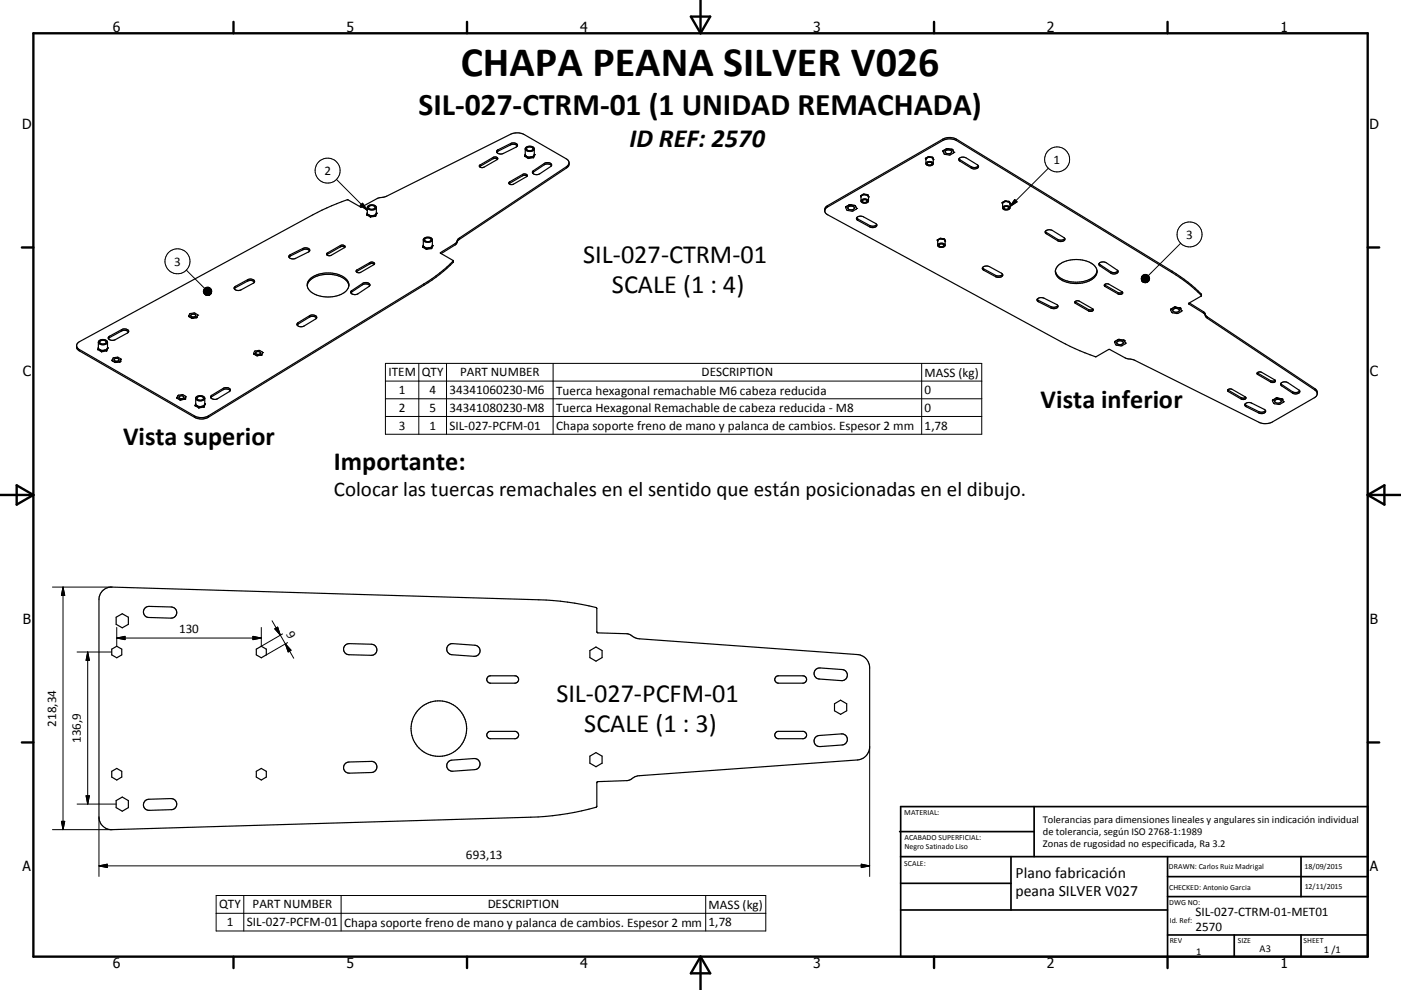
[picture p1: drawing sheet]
<svg xmlns="http://www.w3.org/2000/svg" width="420mm" height="297mm" viewBox="0 0 420 297" stroke-linecap="round" stroke-linejoin="round" font-family="sans-serif">
<g fill="none" stroke="#000" stroke-width=".36">
<path d="M143.8 49.6l4-2.4a.84 .84 0 0 1 1.4 .5l-4.1 2.4a.86 .86 0 0 1-1.4-.4zM149 45.2l4.1-2.1a1.3 1.3 0 0 1 2 .6l-.4 .4-3.8 1.9a1.27 1.27 0 0 1-2-.7zM149.2 47.8l-.4-.3-.8 .1-4.2 2.4M152.7 54.7l4-2.4a.84 .84 0 0 1 1.4 .5l-4.1 2.5a.86 .86 0 0 1-1.4-.5zM155.1 43.8a1.68 1.68 0 0 0-2-.3l-4.2 2.2M157.3 46.8l1.1 .8M157.3 46.9h.6M157.5 46.3l-.2 .6M157.5 44.7v1.8l.4 .4M157.5 44.4a1.56 1.56 0 0 1 2.7 .4 1.53 1.53 0 0 1-2.7-.3zM157.9 46.9l1.3 .2M157.9 46.9l.5 .6"/>
<path d="M158 44.3a1.05 1.05 0 0 1 1-.3 1.05 1.05 0 0 1 .8 .8 1.09 1.09 0 0 1-1.9-.3zM158 52.9l-.4-.3-.8 .1-4.2 2.4M158.4 47.5h.1M159.2 47.1l.7 .2M159.2 47.1l-.8 .4M159.8 51.3l3.4-2.3a1.31 1.31 0 0 1 2.1 .7l-3.5 2.4a1.43 1.43 0 0 1-2.2-.5zM159.9 47.3h.1M160 47.3l-1.6 .3M160 47.3h.1M160.1 46.6l-.1 .7M160.1 46.6l-.9 .5M160.2 46.5l.2-.1-.4 .9"/>
<path d="M160.2 46.2l.1 .3M160.2 46.5l-.1 .1M160.2 44.7v1.8M165.3 49.7a1.73 1.73 0 0 0-2.1-.3l-3.5 2.5M170.6 48.9l-.7 1.1-32.2 21.4-1 1.5-4.7 2.9 3.9 2.4M258 58.7l.1 .3M258.1 58.9l-.1-.2 .9-.5 1.3 .2 .3 .7M258.1 59v.1M258.1 59.1v1.2M258.5 58.6l-.4 .1M258.5 58.6l-.4 .5M258.8 58.3l-.3 .3"/>
<path d="M259.1 58.2l.4 .2M259.5 58.4l.3 .1M259.5 58.4h.3M259.5 58.4l-1 .2M259.8 58.5l.4 .3M260 58.4h-.2M260.2 58.5l.1 .2M260.2 58.8l.1 .1M260.3 58.7v.2M260.3 58.9l.1 .1M260.3 59l.1 1.3M260.4 59h.1"/>
<path d="M260.5 59v.1M277.4 47.5l1-.5 1.2 .2 .4 .7-.2 .1 .1-.2M277.4 47.5l.1 .2M277.5 47.5l.1 .4M277.6 49a1.31 1.31 0 0 1 2.2 .1M277.9 47.4l-.3 .4v1.4a1.31 1.31 0 0 0 2.2-.1M277.9 47.4h-.3M278.1 48.8h.1a.68 .68 0 0 1 .8-.2 .68 .68 0 0 1 .4 .7 .83 .83 0 0 1-1.4-.4zM278.3 47l-.4 .4M278.5 47l.5 .2M279 47.2h.2M279 47.2l-1.1 .2"/>
<path d="M279.2 47.2l.5 .3M279.4 47.1l-.2 .1M279.7 47.2v.3M279.7 47.5l.1 .2M279.8 47.7h.1M279.8 47.7v.1M279.8 47.8v1.3M279.8 47.8h.1M282.7 45.4h.1M282.7 45.3v.1M282.8 45.2l-.1 .1M283.4 45.3a1.11 1.11 0 0 1 1.9 .3 1.12 1.12 0 0 1-1.9-.2z"/>
<path d="M283.7 44.7l-1 .6M283.9 44.6h.1M283.9 44.6l-.2 .1M284.1 44.6l1.3 .2M284.1 44.6h-.2M285.4 44.8l.1 .1M285.4 44.8h.1M285.5 44.8l.1 .1M285.5 44.9l.1 .1M285.6 45l.3 .9a2.26 2.26 0 0 1-2.7 .3l-.5-.8M285.6 44.9v.1M287.5 47.7l3.7 2.3a1.76 1.76 0 0 0 2.1-.2"/>
<path d="M287.6 47.5a1.81 1.81 0 0 1 2-.2l3.4 2.2a.68 .68 0 0 1 .3 .8 .68 .68 0 0 1-.9 .4l-1-.1-3.8-2.4-.1-.2zM86.7 76.7l4.1-2.2a1.28 1.28 0 0 1 2 .7l-4.1 2.3a1.3 1.3 0 0 1-2.1-.7zM92.8 75.3a1.68 1.68 0 0 0-2-.4l-4.2 2.3M103.3 74.2l-4 2.4-.8 .1-.5-.2M103.3 74.2a.72 .72 0 0 0-.4-.8 .72 .72 0 0 0-.9 .3l-3.8 2.2-.3 .2 .1 .4M103.4 74.2l-.4-.2h-.8l-4.2 2.5M109.9 64.5l1.2 .6M110 64.4l.5 .1M110.1 63.8l-.2 .7M110.1 62.2v1.9l.4 .4M110.2 62a1.56 1.56 0 0 1 2.6 .4 1.53 1.53 0 0 1-2.7-.3zM110.5 64.5l1.3 .2"/>
<path d="M110.5 64.5l.6 .6M110.6 61.9a1.05 1.05 0 0 1 1.1-.3 1.05 1.05 0 0 1 .7 .8 1.09 1.09 0 0 1-1.9-.3zM111.1 65.1h.1M111.8 64.7l.8 .1M111.8 64.7l-.7 .4M112.2 79.3l-.4-.2h-.8l-4.2 2.4M112.6 64.9l-1.5 .2M112.6 64.8v.1M112.6 64.8h.1M112.8 64.1l-.2 .7M112.8 64.1l-1 .6M112.8 64v.1"/>
<path d="M112.8 62.2v1.8M112.8 63.8l.2 .2M112.9 64h-.1M113 64l-.4 .9M126.8 74.1l1 .7M126.8 74.1l.5 .1M126.9 73.6l-.1 .5M126.9 72a1.67 1.67 0 0 0 2.7 0M126.9 72a1.56 1.56 0 0 1 2.7-.1v1.9M126.9 73.5v.1M126.9 73.6l.4 .6M126.9 71.9v1.7"/>
<path d="M127.3 74.2l1.3 .2M127.3 74.2l.5 .6M127.4 71.6a1.05 1.05 0 0 1 1.8 .5 1.08 1.08 0 0 1-1 .4 1.08 1.08 0 0 1-.9-.7zM127.8 74.8h.1M128.6 74.4l.8 .2M128.6 74.4l-.7 .4M129.4 74.6l-1.6 .2M129.6 73.8l-.2 .8M129.6 73.8l-1 .6M129.6 73.5l.2 .2M129.7 73.7h.1M129.7 73.7l-.1 .1"/>
<path d="M129.8 73.7l-.4 .9M129.8 73.7h.1M132.3 76.1l4.4-2.8 1-1.5 32.2-21.4a1.57 1.57 0 0 0-.2-2.8l-12.5-7.2a4.6 4.6 0 0 0-4.1-.1l-37.2 18.6-2.6 .5-4.9 2.7h-.3l-3.7-2.1a50.6 50.6 0 0 0-10.6 4.5l-70 38a1.54 1.54 0 0 0-.9 1.4 1.54 1.54 0 0 0 .9 1.4l34.6 19.9a4.4 4.4 0 0 0 4.1 0l64.6-39.6a45.2 45.2 0 0 0 8.8-6.9M135.9 78.3a45.2 45.2 0 0 1-8.8 6.9l-64.6 39.6a4.5 4.5 0 0 1-4.1 0l-34.6-19.9-.7-.7-.1-.4M135.9 78.2v.5M135.9 78.6v.1M135.9 78.2v.1M247.3 63.2l.3-.7 .5-.4 34.6-20a4.5 4.5 0 0 1 4.1 .1l64.6 39.6a42.6 42.6 0 0 1 8.8 6.9M253.5 62.3l.6 .9a2.21 2.21 0 0 0 2.7-.6v-.1M253.6 62.1l-.1 .2M253.6 62v.1M254.3 62.1a1.08 1.08 0 0 1 1.8 .4 1.1 1.1 0 0 1-1.9-.3z"/>
<path d="M254.6 61.5l-1 .5M254.9 61.4l1.3 .2M254.9 61.4l-.3 .1M256.2 61.6l.3 .2M256.2 61.6h.1M256.2 61.6l.2 .1M256.5 61.8l.3 .7M256.8 65.4l4 2.3a1.65 1.65 0 0 0 2-.4M256.9 65.3a1.74 1.74 0 0 1 2-.2l3.6 1.9a.66 .66 0 0 1 .3 .9 .66 .66 0 0 1-.8 .4l-1-.1-4-2.2-.2-.4zM258.2 60.1a1.37 1.37 0 0 1 2.2 .2 1.23 1.23 0 0 1-1.2 .7 1.23 1.23 0 0 1-1-.8zM258.7 60a.69 .69 0 0 1 .8-.1 .69 .69 0 0 1 .4 .6 .66 .66 0 0 1-.8 .3 .66 .66 0 0 1-.4-.8zM281 72l.1 .4"/>
<path d="M281.1 72.2l-.1-.2 .9-.5 1.3 .2 .2 .6M281.1 73.5a1.35 1.35 0 0 1 2.3 .1M281.1 71.9h.2M281.3 72l-.2 1.6a1.34 1.34 0 0 0 2.3 0M281.6 73.4a.73 .73 0 0 1 .8-.3 .73 .73 0 0 1 .5 .7 .69 .69 0 0 1-.8 .3 .69 .69 0 0 1-.5-.7zM281.8 71.6l-.5 .3M282.1 71.5l.4 .2M282.5 71.7h.3M282.5 71.7l-1.2 .3M282.8 71.8l.5 .4M283 71.6l-.2 .1M283.2 71.7l.1 .5"/>
<path d="M283.3 72.2h.1M283.3 72.2l.1 1.4M283.4 72.2v.1M283.4 72.3h.1M300.5 60.8l.1 .4M300.5 60.9l-.1-.1 .9-.5 1.3 .1 .3 .7M300.6 62.3a1.32 1.32 0 0 1 2.2 .1M300.8 60.7l-.2 .3v1.4a1.31 1.31 0 0 0 2.2 0M300.8 60.7h-.2M300.9 60.6l-.1 .1M301 62.2a.73 .73 0 0 1 .8-.3 .73 .73 0 0 1 .5 .7 .78 .78 0 0 1-.8 .2 .78 .78 0 0 1-.5-.6zM301.2 60.3l-.3 .3"/>
<path d="M301.5 60.3l.5 .2M302 60.5l.8 .4M302 60.5l-1.1 .1M302.4 60.4l-.4 .1M302.6 60.5l.2 .4M302.8 60.9v.1M302.8 61h.1M302.8 61v1.4M302.8 61l.1 .1M302.9 61.1h.1M313.4 69.4l3.7 2.4a1.7 1.7 0 0 0 2.1-.3M313.4 69.4l.1 .6 3.6 2.2a1.38 1.38 0 0 0 2.2-.5l-.1-.2"/>
<path d="M313.4 69.4a1.71 1.71 0 0 1 2.1-.3l3.7 2.4M317.5 79.5a9.1 9.1 0 0 1 10.7 .3 2.57 2.57 0 0 1-1.1 4.2 8.8 8.8 0 0 1-10.2-1.2 2.36 2.36 0 0 1 .6-3.3zM329.5 79.1l3.5 2.4a1.69 1.69 0 0 0 2.2-.2M329.5 79l-.1 .4 .4 .4 3.2 2.1a1.25 1.25 0 0 0 1.3 .4 1.25 1.25 0 0 0 .9-1M329.5 79a1.68 1.68 0 0 1 2.2-.2l3.5 2.5M38.5 99.6a1.73 1.73 0 0 0-2-.3l-4 2.3M56.6 94.8l.5-.7a1.82 1.82 0 0 1 2.1 .4l-.2 .7M56.6 94.8l.1 .2M56.6 94.8h.1M56.6 94.8v.1M56.6 94.9l.1 .1M56.7 95l.7 .4"/>
<path d="M57.3 94.5a.67 .67 0 0 1 .8-.3 .67 .67 0 0 1 .4 .7 .7 .7 0 0 1-.8 .2 .7 .7 0 0 1-.4-.6zM57.4 95.4l.3 .1M57.4 95.4h.1M57.6 95.5h.1M57.7 95.5h.1M58.8 95.3l-1.1 .2M58.8 95.3h.1M59 95.2l-.2 .1M59 95.2h.1M70.3 86.2l3.9-2.3a1.35 1.35 0 0 1 2.1 .7l-4 2.3a1.32 1.32 0 0 1-2.1-.6zM76.3 84.7a1.67 1.67 0 0 0-2.1-.4l-4 2.3M89.2 96.9l3.6-2.2a1.42 1.42 0 0 1 2.2 .6l-.4 .4-3.4 2.1a1.2 1.2 0 0 1-1.3 .3 1.2 1.2 0 0 1-.8-1z"/>
<path d="M92.1 85.7a5.3 5.3 0 0 1 5.3-3.4 7.3 7.3 0 0 1 7 2.7l.2 .7M92.8 83.8a8.7 8.7 0 0 1 11.3 .3 2.63 2.63 0 0 1-1.3 3.9 8.9 8.9 0 0 1-10.2-1.1 2.31 2.31 0 0 1 .2-3.1zM94.9 95.4a1.73 1.73 0 0 0-2.1-.3l-3.7 2.4M105.3 87.3l3.4-2.3a1.25 1.25 0 0 1 2.2 .7l-3.6 2.4a1.47 1.47 0 0 1-2.2-.5zM106.9 81.1l4-2.3a.87 .87 0 0 1 1.4 .4l-4.1 2.5a.85 .85 0 0 1-1.4-.5zM110.9 85.7a1.62 1.62 0 0 0-2.2-.3l-3.5 2.5M294.6 80.3l4.1 2.4a1.73 1.73 0 0 0 1.9-.4M294.6 80.2a1.85 1.85 0 0 1 2-.2l3.7 2a.66 .66 0 0 1 .3 .8 .66 .66 0 0 1-.9 .4l-1.2-.2-3.6-1.9-.4-.4zM310.9 89.8l4.2 2.2a1.79 1.79 0 0 0 2.1-.3M311 89.7a1.76 1.76 0 0 1 2-.3l3.8 1.9a.64 .64 0 0 1 .3 .8 .64 .64 0 0 1-.7 .5l-1.3-.2-3.8-1.9-.4-.4zM316.4 81.3a4.9 4.9 0 0 0 4.8 3.3 7.4 7.4 0 0 0 7.5-2.7l.2-.6M322.3 90.5l4.2 2.5h.8l.4-.2"/>
<path d="M322.3 90.5l1.2-.2 4 2.3a.45 .45 0 0 1 .2 .6 .45 .45 0 0 1-.5 .2h-.7l-4.2-2.4zM331.1 85.4l4.3 2.5h.7l.4-.2M331.2 85.4l.5-.3 .6 .1 4.1 2.3a.44 .44 0 0 1 .2 .6 .44 .44 0 0 1-.6 .2h-.6l-4.1-2.3-.2-.3zM351 92.8l-.1 .2M351 92.8h.1M351.7 92.9a1.15 1.15 0 0 1 1.9 .3 1.17 1.17 0 0 1-2-.2zM352 92.2l-1 .6M352 92.2h.1M352.1 92.2h-.1M352.2 92.2l1.4 .2M352.2 92.2h-.2M353.6 92.4l.3 .1"/>
<path d="M353.9 92.5l.3 .7-.1 .3a2.35 2.35 0 0 1-2.7 .3l-.5-.8M356.3 91v.1M356.6 90.9l4.4 2.8 1 1.4 32.2 21.5 .6 .6 .1 .9M360.2 88.8v-.5a42.5 42.5 0 0 0-8.8-6.9l-64.6-39.6a4.4 4.4 0 0 0-4.1-.1l-34.6 20a1.51 1.51 0 0 0-.8 1.4 1.51 1.51 0 0 0 .9 1.3l69.9 38.1a52 52 0 0 0 10.6 4.5l3.7-2.1h.3l4.9 2.6 2.6 .6 37.2 18.6a4.6 4.6 0 0 0 4.1-.1l12.5-7.3a1.26 1.26 0 0 0 .9-1.1 1.26 1.26 0 0 0-.7-1.2l-32.2-21.5-.5-.5-.5-.9-4.7-3M360.2 88.8l-3.9 2.2M29.3 104.9l1.2 .6M29.3 104.8v.1M29.3 104.9h.1M29.4 104.9h.1M29.5 102.7a1.55 1.55 0 0 1 2.7-.1v1.9M29.5 102.7a1.67 1.67 0 0 0 2.7 .1M29.5 104.2l-.2 .7"/>
<path d="M29.5 102.6v1.7l.2 .5M29.6 104.8l.8 .7M29.6 104.8l-.2 .1M29.7 104.8l.7 .3h.8M30.1 102.3a.94 .94 0 0 1 1-.3 .94 .94 0 0 1 .6 .9 1.13 1.13 0 0 1-1.8-.4zM30.4 105.5h.1M30.5 105.5h.1M31.2 105.1l-.7 .4M31.2 105.1l.8 .2M32 105.3h.1M32 105.3l-1.5 .2M32.2 104.6l-.2 .7"/>
<path d="M32.2 104.6l-1 .5M32.2 104.5v.1M32.2 104.2l.2 .2M32.4 104.4v.1M32.4 104.4l-.4 .9M32.4 104.4l-.2 .1M32.7 101l3.8-2.1a1.33 1.33 0 0 1 2.1 .6l-.4 .4-3.7 2a1.17 1.17 0 0 1-1.2 .3 1.17 1.17 0 0 1-.8-1.1zM33.6 108.1l.1 .1M33.7 108.2v.1M33.7 108.2l.7 .5M34.3 107.8a.77 .77 0 0 1 .8-.4 .77 .77 0 0 1 .6 .7 .84 .84 0 0 1-1.5-.2zM34.4 108.7h.4"/>
<path d="M34.4 108.7h.1M34.5 108.7h.2M34.6 108.7h.2M34.8 108.7h.1M35.8 108.6l-1 .1M35.9 108.5v.1M36 108.4l-.2 .2M36.3 107.8l-.3 .6M36.3 107.8l-.1-.2a1.95 1.95 0 0 0-2.2-.2l-.4 .7M36.3 107.8v.1M53 119.3l.1 .2M53 119.3h.1"/>
<path d="M53 119.3l.1 .1M53.1 119.4v.1M53.1 119.5l.8 .4M53.1 119.5h.1M53.7 119a.69 .69 0 0 1 .9-.3 .69 .69 0 0 1 .4 .7l-.2 .1a.66 .66 0 0 1-.7 .1 .66 .66 0 0 1-.4-.6zM53.9 119.9h.1M53.9 119.9l.2 .1M54 119.9l.2 .1M54 119.9h.2M54.2 119.9v.1M55.3 119.8l-1.1 .1M55.3 119.8h.1"/>
<path d="M55.3 119.8l-1.1 .2M55.5 119.7l-.2 .1M55.7 119.1v-.2a1.95 1.95 0 0 0-2.3-.3l-.4 .7M55.7 119.1l-.2 .6M59.2 119.2a1.05 1.05 0 0 1 1.8 .5 1.21 1.21 0 0 1-2-.2zM61.4 119.4a1.55 1.55 0 0 1-2.7 .1M61.4 119.4a1.66 1.66 0 0 0-2.7 0v1.8l.2 .4M61.4 119.5v1.8M63.3 118.7l3.6-2.2a1.21 1.21 0 0 1 1.3-.3 1.21 1.21 0 0 1 .8 1l-3.7 2.4a1.4 1.4 0 0 1-2.1-.6zM69 117.2a1.76 1.76 0 0 0-2.1-.3l-3.7 2.4M76 106l.1 .1M76 106.1l.1 .1"/>
<path d="M76 106v.1M76.1 106.2h.1M76.1 106.2l.8 .4M76.8 105.6a.7 .7 0 0 1 .8-.2 .7 .7 0 0 1 .4 .7 .67 .67 0 0 1-.8 .3 .67 .67 0 0 1-.4-.8zM76.9 106.7h.2M76.9 106.6l.3 .1M76.9 106.6v.1M77.2 106.7h-.1M78.2 106.5l-1 .2M78.2 106.5h.1M78.4 106.4l-.2 .1M78.4 106.4h.1"/>
<path d="M78.7 105.8l-.3 .6M78.7 105.8l-.1-.2a1.89 1.89 0 0 0-2.2-.3l-.4 .7M334.2 102.5l-.1 .2M334.2 102.4v.1M334.9 102.6a1.16 1.16 0 0 1 1.9 .3 1.13 1.13 0 0 1-2-.2zM335.4 101.8l.1 .1M335.4 101.9l-1.2 .6M335.5 101.9l1.3 .2M335.5 101.9h-.1M336.8 102.1l.3 .1M337.1 102.2l.3 .7-.1 .3a2.3 2.3 0 0 1-2.7 .3l-.5-.8M368.1 116.9l4 2.4 .8 .2 .6-.3"/>
<path d="M368.1 116.9l.7-.2 .6 .1 4.2 2.6a.96 .96 0 0 1-1.5 .3l-3.8-2.2-.2-.2zM376.9 111.8l4.1 2.4 .7 .2 .6-.3M377 111.8l1.1-.2 4.1 2.4a.45 .45 0 0 1 .1 .5 .45 .45 0 0 1-.5 .3l-.8-.2-3.9-2.2-.3-.4zM382.5 119.5l-.9 .5M382.7 119.4h.1M382.9 119.4l1.3 .2M382.9 119.4l-.4 .1M384 115.1l3.5 2.4a1.7 1.7 0 0 0 2.1-.2M384 115l-.1 .3 .3 .5 3.3 2.1a1.46 1.46 0 0 0 2.2-.5l-.1-.1M384 115a1.64 1.64 0 0 1 2.1-.2l3.5 2.5M384.2 119.6l.2 .2M384.2 119.6h.1"/>
<path d="M384.4 119.8l.4 .7-.1 .2a2.29 2.29 0 0 1-2.7 .4l-.5-.9M58.5 121.7l1.1 .7 1.5-.3M58.5 121.7h.1M58.7 121.1l-.2 .6M58.9 121.7h.2M58.9 121.7h-.4M59.1 121.7l1.3 .3M59.1 121.7l.5 .6M59.6 122.3h.1M59.6 122.3v.1M60.4 122l.7 .1M60.4 122l-.8 .3"/>
<path d="M61.1 122.1h.1M61.3 121.4l-.2 .7M61.3 121.4l-.9 .6M61.4 121.3l-.1 .1M61.4 121.3l.2-.1-.5 .9M61.4 121l.1 .2M61.5 121.2v.1M373.2 121.3l4.4 2.3a1.64 1.64 0 0 0 1.8-.4M373.3 121.2a1.66 1.66 0 0 1 1.9-.3l3.8 1.9a.66 .66 0 0 1 .4 .8 .66 .66 0 0 1-.8 .5l-1-.1-4-2-.4-.4zM381.5 120.2h.1M381.6 120l-.1 .2M382.2 120.1a1.16 1.16 0 0 1 1.9 .4 1.14 1.14 0 0 1-1.9-.2z"/>
<path d="M30.6 177.4l1.1-.9 1.9-.4 128 3.8a73.1 73.1 0 0 1 17.3 2.5l.1 7.4 8.8 .3 1 .3a5.5 5.5 0 0 0 2.9 1.2l65.3 4.8a4 4 0 0 1 3.7 3.9v23.7a4 4 0 0 1-3.7 4l-65.3 4.7-1.4 .4-2.1 1.1-8.9 .3-.4 .3v7.2a69.4 69.4 0 0 1-19.8 3.2l-125.5 3.7a3.8 3.8 0 0 1-3.9-3.8v-65.2l.2-1.4zM33.5 194.7l1.5-.8 1.5 .8v1.8l-1.5 .8-1.5-.8zM34.8 185.2l1.9-1.1 1.8 1.1v2.1l-1.8 1-1.9-1zM43.6 182.3l1.1-.4 6.7 .2a1.68 1.68 0 0 1 1.6 1.7 1.68 1.68 0 0 1-1.7 1.7l-6.7-.2a1.67 1.67 0 0 1-1.5-1.2 1.67 1.67 0 0 1 .5-1.8zM76.8 194.7l1.5-.8 1.5 .8v1.8l-1.5 .8-1.5-.8zM103.4 193.7l.7-.5 .6-.1 6.7 .2a1.66 1.66 0 0 1 1.6 1.7 1.66 1.66 0 0 1-1.7 1.6l-6.7-.2a1.68 1.68 0 0 1-1.4-.9 1.68 1.68 0 0 1 .2-1.8zM134.4 193.7l1-.6 7 .5a1.67 1.67 0 0 1 1.5 1.8 1.67 1.67 0 0 1-1.8 1.5l-6.6-.5a1.67 1.67 0 0 1-1.4-1 1.67 1.67 0 0 1 .3-1.7zM176.9 195.2l1.8-1.1 1.8 1.1v2.1l-1.8 1.1-1.8-1.1zM146.2 203.2l.9-.4h7.3a1.11 1.11 0 0 1 1.1 1.1 1.11 1.11 0 0 1-1.1 1.1h-7.3a1.12 1.12 0 0 1-1-.7 1.12 1.12 0 0 1 .1-1.1zM146.4 219.7l.7-.3h7.3a1.11 1.11 0 0 1 1.1 1.1 1.11 1.11 0 0 1-1.1 1.1h-7.3a1.1 1.1 0 0 1-1.1-.7 1.1 1.1 0 0 1 .4-1.2zM232.5 219.8l.9-.4h7.3a1.11 1.11 0 0 1 1.1 1.1 1.11 1.11 0 0 1-1.1 1.1h-7.3a1.1 1.1 0 0 1-1-.6 1.1 1.1 0 0 1 .1-1.2zM232.5 203.2l.9-.4h7.3a1.11 1.11 0 0 1 1.1 1.1 1.11 1.11 0 0 1-1.1 1.1h-7.3a1.12 1.12 0 0 1-1-.7 1.12 1.12 0 0 1 .1-1.1z"/>
<path d="M244.5 201l.7-.5 .6-.1 6.7 .5a1.67 1.67 0 0 1 1.5 1.7 1.67 1.67 0 0 1-1.7 1.6l-6.7-.5a1.66 1.66 0 0 1-1.4-1 1.66 1.66 0 0 1 .3-1.7zM250.2 211.1l1.8-1 1.8 1v2.1l-1.8 1.1-1.8-1.1zM33.5 231.4l1.5-.9 1.5 .9v1.7l-1.5 .9-1.5-.9zM76.8 231.4l1.5-.9 1.5 .9v1.7l-1.5 .9-1.5-.9zM103.5 229.1l1.1-.5 6.7-.2a1.66 1.66 0 0 1 1.7 1.6 1.66 1.66 0 0 1-1.6 1.8l-6.7 .2a1.67 1.67 0 0 1-1.6-1.1 1.67 1.67 0 0 1 .4-1.8zM134.4 228.6l1.1-.6 6.6-.4a1.67 1.67 0 0 1 1.8 1.5 1.67 1.67 0 0 1-1.5 1.8l-6.7 .5a1.67 1.67 0 0 1-1.6-1 1.67 1.67 0 0 1 .3-1.8zM176.9 226.9l1.8-1.1 1.8 1.1v2.1l-1.8 1-1.8-1zM244.5 221.2l1.1-.5 6.7-.5a1.67 1.67 0 0 1 1.7 1.5 1.67 1.67 0 0 1-1.5 1.8l-6.7 .5a1.67 1.67 0 0 1-1.6-1 1.67 1.67 0 0 1 .3-1.8zM34.8 240.2l1.9-1.1 1.8 1.1v2.1l-1.8 1.1-1.9-1.1zM43.5 240.2l1.1-.4 6.7-.2a1.66 1.66 0 0 1 1.7 1.6 1.66 1.66 0 0 1-1.6 1.7l-6.7 .2a1.66 1.66 0 0 1-1.6-1 1.66 1.66 0 0 1 .4-1.9z"/>
<circle cx="131.6" cy="218.6" r="8.3"/>
</g>
<g fill="#000">
<circle cx="157.3" cy="46.9" r=".18"/>
<circle cx="282.8" cy="45.2" r=".18"/>
<circle cx="283.7" cy="44.7" r=".18"/>
<circle cx="283.9" cy="44.6" r=".18"/>
<circle cx="284.1" cy="44.6" r=".18"/>
<circle cx="286" cy="45.7" r=".18"/>
<circle cx="253.6" cy="62" r=".18"/>
<circle cx="254.6" cy="61.5" r=".18"/>
<circle cx="254.8" cy="61.4" r=".18"/>
<circle cx="254.9" cy="61.4" r=".18"/>
<circle cx="256.8" cy="62.5" r=".18"/>
<circle cx="56.6" cy="94.8" r=".18"/>
<circle cx="56.7" cy="95" r=".18"/>
<circle cx="57.7" cy="95.5" r=".18"/>
<circle cx="58.9" cy="95.3" r=".18"/>
<circle cx="59.3" cy="94.6" r=".18"/>
<circle cx="350.9" cy="93" r=".18"/>
<circle cx="351" cy="92.8" r=".18"/>
<circle cx="352.2" cy="92.2" r=".18"/>
<circle cx="352.3" cy="92.2" r=".18"/>
<circle cx="353.6" cy="92.4" r=".18"/>
<circle cx="353.9" cy="92.5" r=".18"/>
<circle cx="354.2" cy="93.2" r=".18"/>
<circle cx="35.8" cy="108.6" r=".18"/>
<circle cx="35.9" cy="108.6" r=".18"/>
<circle cx="36" cy="108.4" r=".18"/>
<circle cx="55.3" cy="119.8" r=".18"/>
<circle cx="55.5" cy="119.7" r=".18"/>
<circle cx="76" cy="106" r=".18"/>
<circle cx="76.1" cy="106.2" r=".18"/>
<circle cx="77.2" cy="106.7" r=".18"/>
<circle cx="78.3" cy="106.5" r=".18"/>
<circle cx="78.7" cy="105.8" r=".18"/>
<circle cx="334.1" cy="102.7" r=".18"/>
<circle cx="335.2" cy="101.9" r=".18"/>
<circle cx="335.4" cy="101.8" r=".18"/>
<circle cx="335.5" cy="101.9" r=".18"/>
<circle cx="336.8" cy="102.1" r=".18"/>
<circle cx="337.1" cy="102.2" r=".18"/>
<circle cx="337.4" cy="102.9" r=".18"/>
<circle cx="382.5" cy="119.5" r=".18"/>
<circle cx="382.7" cy="119.4" r=".18"/>
<circle cx="382.9" cy="119.4" r=".18"/>
<circle cx="384.4" cy="119.8" r=".18"/>
<circle cx="58.5" cy="121.7" r=".18"/>
<circle cx="381.6" cy="120" r=".18"/>
<circle cx="384.8" cy="120.5" r=".18"/>
</g>
<g fill="none" stroke="#000" stroke-width=".3">
<path d="M100.9 53.8l9.2 9.3M144 49.5v.4M147.8 47.2v.4M149.3 44.9v.4M152.8 54.6v.4M153.1 43.1v.4M156.7 52.3v.4M159.9 51.2v.4M163.2 49v.4M169.9 50v.4M260.5 59v.1M279.9 47.8h.1"/>
<path d="M282.7 41.7v.4M286.8 41.8v.4M287.8 47.9v.4M291.2 50v.4M304.2 59.8l.7 .8-2.1 1.4zM314.3 50.5l-11.5 11.5M87 76.4v.4M90.8 74.5v.4M98.2 75.9v.4M102 73.7v.4M108 61.6l.7-.6 1.4 2.1zM110.9 78.8v.4"/>
<path d="M132.1 75.8v.2M135.9 78.3v.4M136.5 73.1v.4M137 72.4v.4M137.7 71.4v.4M248.1 61.7v.4M257.1 65.7v.4M260.8 67.7v.4M283.4 72.3h.1M302.9 61.1h.1M313.7 69.7v.4M317.1 71.8v.4"/>
<path d="M329.8 79.4v.4M354 73l-9.7 9.7M36.5 98.9v.4M55.9 81l5.4 5.5M70.6 85.9v.4M74.2 83.9v.4M89.4 96.8v.4M92.8 94.7v.4M105.4 87.2v.4M107 81v.4M108.7 85v.4M127.1 85.2v.4"/>
<path d="M294.9 80.7v.4M298.5 82.6v.4M311.3 90.1v.4M315.1 92v.4M322.5 90.6v.4M326.4 92.9v.4M331.3 85.6v.4M333 81.5v.4M335.2 87.8v.4M351.4 81.4v.4M356.4 91v.2M360.2 88.2v.5"/>
<path d="M360.8 93.5v.4M361.3 94.2v.4M362 95.1v.4M23.8 104.9v.4M32.8 100.9v.4M63.5 118.6v.4M66.9 116.5v.4M115.6 109h178.7v21.3h-178.7zM115.6 114.3h178.7M115.6 119.6h178.7M125.6 109v21.3M133.9 109v21.3"/>
<path d="M165.8 109v21.3M276.3 109v21.3M368.3 117.1v.4M372.1 119.3v.4M377.1 112v.4M381 114.2v.4M384.2 115.3v.5M387.5 117.5v.4M394.2 116.6v.4M58.4 124.8v.4M62.5 124.8v.4M115.6 124.9h178.7"/>
<path d="M373.6 121.6v.4M377.4 123.5v.4M15.7 176.1h17.9M18.9 176.1v72.8M18.9 176.1l.5 2.5h-1zM23.1 195.6h10.4M26.3 195.6v45.6M26.3 195.6l.5 2.5h-1zM35 191.4h43.3M35 191.4l2.5-.5v1zM35 188.2v5.7M75.8 190.9l2.5 .5-2.5 .5z"/>
<path d="M78.3 188.2v5.7l6.4-3.7M81.6 186.2l4 7M82.4 188.7l.8-.6 .9 2.5zM85.6 193.2l2.5 4.3M85.6 193.2l1.7 1.9-.9 .5zM86.2 192.8l-6.4 3.7M25.8 238.7h1l-.5 2.5zM260.7 224v38.9M15.7 248.9h17.9M18.4 246.4h1l-.5 2.5zM23.1 241.2h11.7M29.7 259.8h231"/>
<path d="M29.7 259.8l2.5-.5v1zM29.7 245.1v17.8M258.2 259.3l2.5 .5-2.5 .5zM64.8 268.7h164.8v10.6h-164.8zM64.8 274h164.8M73.1 268.7v10.6M102.3 268.7v10.6M211.6 268.7v10.6"/>
<circle cx="98.2" cy="51.2" r="3.8"/>
<circle cx="316.9" cy="47.8" r="3.7"/>
<circle cx="53.2" cy="78.4" r="3.8"/>
<circle cx="356.6" cy="70.3" r="3.8"/>
</g>
<g fill="none" stroke="#000" stroke-width=".71">
<path d="M10 10h400v277h-400zM70 6.6v3.4M140 6.6v3.4M207.1 5h5.8l-2.9 5zM210 0v10M280 6.6v3.4M350 6.6v3.4M6.6 74.2h3.4M410 74.2h3.5M0 148.5h10M5 145.6l5 2.9-5 2.9zM410 148.5h10.1"/>
<path d="M410 148.5l5.1-2.9v5.8zM6.6 222.7h3.4M410 222.7h3.5M70 287v3.4M140 287v3.4M210 287v10M210 287l2.9 5h-5.8zM280 287v3.4M350 287v3.4"/>
</g>
<g fill="none" stroke="#000" stroke-width=".51">
<path d="M269.7 249.5h40.3M270 242h140v45h-140zM270 257h140M303.1 257v16M310 242v15M350 257v30M390.1 257v12M270 265h33.1M270 273h80M350 269h60M350 263h60M350 280.5h60"/>
<path d="M370 280.5v6.5M390.1 280.5v6.5"/>
</g>
<g fill="#000" stroke="#000" stroke-width=".3">
<path d="M304.2 59.8l.7 .8-2.1 1.4zM108 61.6l.7-.6 1.4 2.1zM63.4 87.8l-.3 .5zM63.5 87.6l-.4 .7zM63.5 87.3l-.4 1zM63.4 87l-.3 1.3zM63.3 86.8l.1 .2-.3 1.3zM63.2 86.6l.1 .2-.2 1.5zM62.9 86.4l.3 .2-.1 1.7zM62.7 86.3l.2 .1 .2 1.9zM62.5 86.2l.2 .1 .4 2zM62.2 86.2h.3l.6 2.1z"/>
<path d="M61.9 86.2h.3l.9 2.1zM61.7 86.3l.2-.1 1.2 2.1zM61.4 86.4l.3-.1 1.4 2zM61.4 86.4l1.7 1.9-1.9-1.7zM61.2 86.6l1.9 1.7-2-1.5zM61.1 86.8l2 1.5-2.1-1.2zM61 87.1l2.1 1.2-2.1-.9zM61 87.4l2.1 .9-2.1-.7zM61 87.6l2.1 .7-2-.4zM61.1 87.9l2 .4-1.9-.2zM61.2 88.1l1.9 .2h-1.7zM61.4 88.3h1.7l-1.5 .2z"/>
<path d="M61.6 88.5l1.5-.2zM61.9 88.6l1.2-.3zM62.1 88.7l1-.4zM62.4 88.7l.7-.4zM62.7 88.6l.4-.3zM62.9 88.4l.2-.1zM342.5 84.5l.5 .2zM342.5 84.5l.7 .3zM342.5 84.5l1 .3zM342.5 84.5l1.3 .3zM342.5 84.5l1.5 .2zM342.5 84.5h1.7l-.2 .2z"/>
<path d="M342.5 84.5l1.9-.2-.2 .2zM342.5 84.5l2.1-.4-.2 .2zM342.5 84.5l2.1-.7v.3zM342.5 84.5l2.2-1-.1 .3zM342.5 84.5l2.1-1.2 .1 .2zM342.5 84.5l2-1.5 .1 .3zM342.5 84.5l1.9-1.7 .1 .2zM344.2 82.6l.2 .2-1.9 1.7zM343.9 82.5l.3 .1-1.7 1.9zM343.7 82.3l.2 .2-1.4 2zM343.4 82.3h.3l-1.2 2.2zM343.2 82.3h.2l-.9 2.2z"/>
<path d="M342.9 82.4l.3-.1-.7 2.2zM342.7 82.6l.2-.2-.4 2.1zM342.5 82.7l.2-.1-.2 1.9zM342.5 82.7v1.8l-.2-1.5zM342.3 83l.2 1.5zM342.2 83.2l.3 1.3zM342.2 83.5l.3 1zM342.2 83.7l.3 .8zM342.2 84l.3 .5zM342.3 84.2l.2 .3zM18.9 176.1l.5 2.5h-1zM26.3 195.6l.5 2.5h-1z"/>
<path d="M35 191.4l2.5-.5v1zM75.8 190.9l2.5 .5-2.5 .5zM82.4 188.7l.8-.6 .9 2.5zM85.6 193.2l1.7 1.9-.9 .5zM25.8 238.7h1l-.5 2.5zM18.4 246.4h1l-.5 2.5zM29.7 259.8l2.5-.5v1zM258.2 259.3l2.5 .5-2.5 .5z"/>
</g>
<text font-size="12.6" x="138.2" y="22.8">CHAPA PEANA SILVER V026</text>
<text font-size="9.4" x="125.5" y="34.5">SIL-027-CTRM-01 (1 UNIDAD REMACHADA)</text>
<g font-size="7.9">
<text x="188.7" y="44">ID REF: 2570</text>
<text x="174.8" y="78.8">SIL-027-CTRM-01</text>
<text x="183.5" y="87.8">SCALE (1 : 4)</text>
<text x="312" y="122.3">Vista inferior</text>
<text x="36.9" y="133.6">Vista superior</text>
<text x="100.1" y="141">Importante:</text>
<text x="166.8" y="210.7">SIL-027-PCFM-01</text>
<text x="175.2" y="219.6">SCALE (1 : 3)</text>
</g>
<text font-size="6.3" x="100.1" y="148.7">Colocar las tuercas remachales en el sentido que están posicionadas en el dibujo.</text>
<g font-size="4.7">
<text x="304.5" y="263.5">Plano fabricación</text>
<text x="304.5" y="268.9">peana SILVER V027</text>
</g>
<g font-size="4.2">
<text x="33.9" y="9.6">6</text>
<text x="103.9" y="9.6">5</text>
<text x="173.9" y="9.6">4</text>
<text x="243.8" y="9.6">3</text>
<text x="313.9" y="9.6">2</text>
<text x="383.9" y="9.6">1</text>
<text x="6.7" y="38.7">D</text>
<text x="410.5" y="38.7">D</text>
<text x="6.9" y="112.9">C</text>
<text x="410.7" y="112.9">C</text>
<text x="6.9" y="187.1">B</text>
<text x="410.7" y="187.1">B</text>
<text x="6.8" y="261.4">A</text>
<text x="410.7" y="261.4">A</text>
<text x="33.9" y="290.4">6</text>
<text x="103.9" y="290.4">5</text>
<text x="173.9" y="290.4">4</text>
<text x="243.8" y="290.4">3</text>
<text x="313.9" y="290.4">2</text>
<text x="383.9" y="290.4">1</text>
</g>
<g font-size="3.9">
<text x="97.3" y="52.5">2</text>
<text x="315.9" y="49.1">1</text>
<text x="355.6" y="71.6">3</text>
<text x="52.2" y="79.7">3</text>
<text x="116.5" y="112.9">ITEM</text>
<text x="126.5" y="112.9">QTY</text>
<text x="137.9" y="112.9">PART NUMBER</text>
<text x="210.3" y="112.9">DESCRIPTION</text>
<text x="277.2" y="113">MASS (kg)</text>
<text x="119.5" y="118.3">1</text>
<text x="128.8" y="118.3">4</text>
<text x="134.8" y="118.3">34341060230-M6</text>
<text x="166.7" y="118.4">Tuerca hexagonal remachable M6 cabeza reducida</text>
<text x="277.2" y="118.3">0</text>
<text x="119.5" y="123.6">2</text>
<text x="128.8" y="123.5">5</text>
<text x="134.8" y="123.6">34341080230-M8</text>
<text x="166.7" y="123.6">Tuerca Hexagonal Remachable de cabeza reducida - M8</text>
<text x="277.2" y="123.6">0</text>
<text x="119.5" y="128.9">3</text>
<text x="128.8" y="128.9">1</text>
<text x="134.8" y="128.9">SIL-027-PCFM-01</text>
<text x="166.7" y="128.9">Chapa soporte freno de mano y palanca de cambios. Espesor 2 mm</text>
<text x="277.2" y="128.9">1,78</text>
<text x="53.7" y="189.8">130</text>
<text x="85.7" y="190.2" transform="rotate(60 85.7 190.2)">9</text>
<text x="16.8" y="218" transform="rotate(-90 16.8 218)">218,34</text>
<text x="24.2" y="222.9" transform="rotate(-90 24.2 222.9)">136,9</text>
<text x="139.7" y="257.7">693,13</text>
<text x="65.7" y="272.5">QTY</text>
<text x="75.7" y="272.5">PART NUMBER</text>
<text x="146.2" y="272.5">DESCRIPTION</text>
<text x="212.4" y="272.7">MASS (kg)</text>
<text x="358.4" y="274.9">SIL-027-CTRM-01-MET01</text>
<text x="68" y="277.9">1</text>
<text x="74" y="277.9">SIL-027-PCFM-01</text>
<text x="103.2" y="278">Chapa soporte freno de mano y palanca de cambios. Espesor 2 mm</text>
<text x="212.4" y="277.9">1,78</text>
<text x="358.4" y="279.4">2570</text>
</g>
<g font-size="3.1">
<text x="312.7" y="246.8">Tolerancias para dimensiones lineales y angulares sin indicación individual</text>
<text x="312.7" y="250.4">de tolerancia, según ISO 2768-1:1989</text>
<text x="312.7" y="254">Zonas de rugosidad no especificada, Ra 3.2</text>
<text x="358.6" y="286.5">1</text>
<text x="377.6" y="285.6">A3</text>
<text x="396.9" y="285.9">1 /1</text>
</g>
<g font-size="2.4">
<text x="271.1" y="244.4">MATERIAL:</text>
<text x="271.2" y="252">ACABADO SUPERFICIAL:</text>
<text x="271.2" y="254.7">Negro Satinado Liso</text>
<text x="271.1" y="259.7">SCALE:</text>
<text x="350.4" y="260.8">DRAWN: Carlos Ruiz Madrigal</text>
<text x="391.1" y="260.6">18/09/2015</text>
<text x="350.5" y="267">CHECKED: Antonio Garcia</text>
<text x="391.2" y="266.7">12/11/2015</text>
<text x="350.5" y="271.4">DWG NO:</text>
<text x="350.7" y="276.9">Id. Ref:</text>
<text x="350.7" y="282.8">REV</text>
<text x="371.1" y="282.9">SIZE</text>
<text x="390.8" y="283">SHEET</text>
</g>
</svg>
